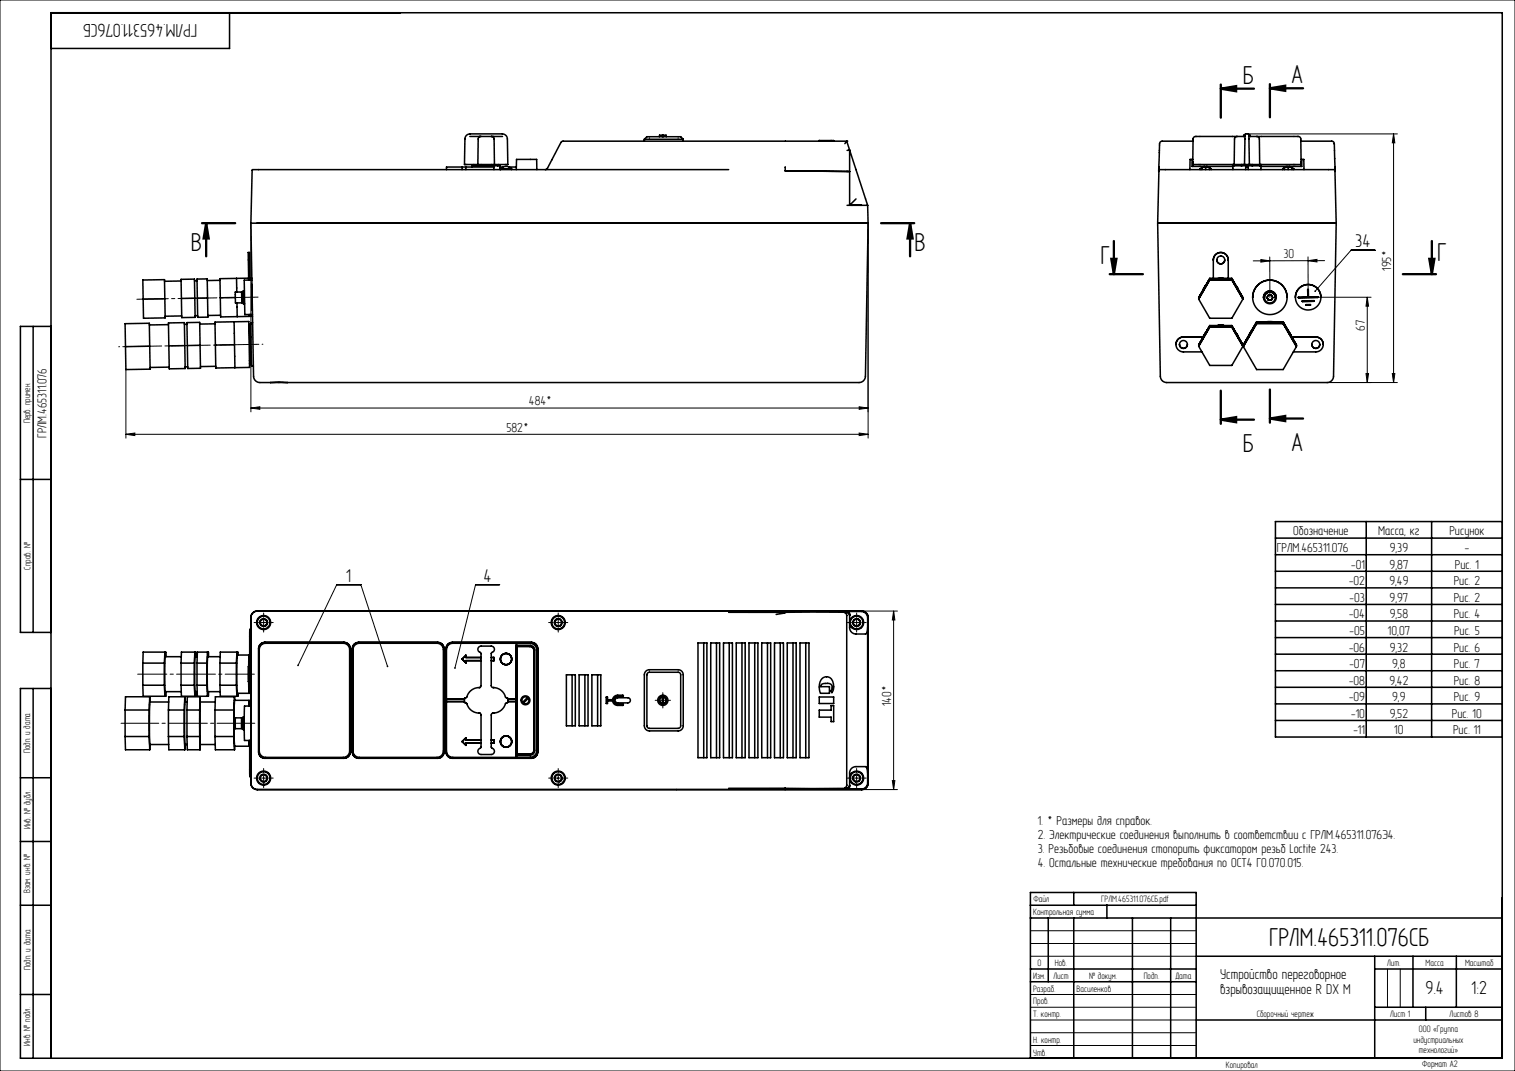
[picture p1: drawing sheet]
<svg xmlns="http://www.w3.org/2000/svg" width="594mm" height="420mm" viewBox="0 0 594 420" stroke-linecap="round" stroke-linejoin="round" font-family="sans-serif">
<path d="M478.6 34.8l6-1v2zM497.9 34.6l6-1v2zM80.8 87.5l1 6h-2zM356.8 87.5l1 6h-2zM435.7 101.5h2l-1 6zM560.4 101.5h2l-1 6zM478.6 164.6l6-1v2zM497.9 164.1l6-1v2z" fill="none" stroke="#000" stroke-width=".9" stroke-linecap="butt"/>
<g fill="none" stroke="#000" stroke-width=".39">
<path d="M0 0h594v420h-594zM489.4 52.5h58.5M546.4 52.5v97.5M546.4 52.5l.5 3.5h-1zM98.4 87.5v74M340.4 87.5v84.3M539.1 98.2h-9.4l-14 16M494.3 101.8l3.6 .5-3.5 .5zM497.8 100.8l.1 15.8M497.9 102.3h-6.5M512.8 100.7l.1 15.9h24.7M512.9 102.2l3.5-.5v1z"/>
<path d="M519.4 102.2l-21.5 .1M536.1 116.6v33.4M536.1 116.6l.5 3.5h-1zM49.4 144.9v26.9M336.9 159.5l3.5 .5-3.5 .5zM520.3 150h27.6M535.6 146.5h1l-.5 3.5zM545.9 146.5h1l-.5 3.5zM49.4 170.3l3.5-.5v1zM49.4 170.3h291M98.4 160l3.5-.5v1zM98.4 160h242"/>
<path d="M336.9 169.8l3.5 .5-3.5 .5zM195.9 229.3h-9.4l-8.1 32.7M337.9 239.6h14M350.4 239.6l.5 3.5h-1zM350.4 239.6v70M102.4 244.1h2M103.4 243.1v2M217.9 244.1h2M218.9 243.1v2M334.9 244.1h2M335.9 243.1v2M116.9 260.9l15.1-31.6h9.5l10.4 32"/>
<path d="M258.9 274.6h2M259.9 273.6v2M102.4 305.1h2M103.4 304.1v2M217.9 305.1h2M218.9 304.1v2M334.9 305.1h2M335.9 304.1v2M337.9 309.6h14M349.9 306.1h1l-.5 3.5zM404 365h65M404 370h65"/>
<path d="M404 375h65M544 380v15M549 380v15M404 400h65M404 395h65M404 390h65M404 410h65M404 405h65"/>
</g>
<g fill="none" stroke="#000" stroke-width=".6">
<path d="M90 5v14h-70M184.2 53.5h4.3M188.5 53.5l-.7 .3-.3 .7-.1 10M188.5 53.5h4.2M192.7 53.5l.7 .3 .3 .7 .2 10M192.7 53.5h4.3M252.6 54.6h15.3M252.6 54.6l1-1h13.3l1 1M252.6 54.6v.8M258.5 53.6l.1-.6h1.1v.6M260.1 53.6v-.6h1.1v.6M267.9 54.6v.8"/>
<path d="M321.2 55.4v-.3h5.7v.3M325.9 55.1v.3M332 55.4h-111.3l-.8 .5-5.3 10.2-.8 .4M332 55.4l-.7 .9M332 55.4h.1M332 55.4l1.1 3.4M333.1 58.8l-1 .2M333.1 58.8v8.5M333.1 58.9l7.1 21.6M467.8 55.4h-10.3a3.2 3.2 0 0 0-2.8 .6l-.4 11.1M485 53.5h2.7l.4-.5h-.5v.5M485 53.5l-.7 .3-.3 .7-.1 10"/>
<path d="M485 53.5h-16a1.13 1.13 0 0 0-1.2 1l-.2 10h16.3M489.7 53l.5 .5M489.7 53h.5v.5M490.2 53.5h2.6M492.8 53.5l.7 .3 .3 .7 .1 10M492.8 53.5h16a1.13 1.13 0 0 1 1.2 1l.1 10h-16.2M510 55.4h12.2l.7 .3 .3 .6 .3 10.8M175 66.5l.1-1h18.5l.1 1M181.2 65.5v1M182.6 65.5l.1 1M185.1 65.5v-.5h11v.5M185.8 64.5l.3 .5"/>
<path d="M187.4 64.5h6.5M187.4 64.5h-5.3l.2-10a2 2 0 0 1 2-2h12.6a2 2 0 0 1 2 2l.2 10h-5.2M195.4 64.5l-.3 .5M196.1 65.5h1.1M196.1 65.5v1M196.3 66.2a2.89 2.89 0 0 1 4.3 0M196.3 66.2h4.3M196.3 66.2v.3M199.6 65.5h2.8M200.6 66.2v.3M202.4 66.5l.1-4h7.9l.1 4M285.7 66.5h-186.6l-.7 21"/>
<path d="M307.9 65.5v.1M307.9 65.6v1.4M307.9 67l24.2 .2M332.1 67.2l1 .1M333.1 67.3v13.2l2.5-2.5M454.4 67v.2M454.4 66.8l.2-.3h68.6l.2 .3M454.4 66.8l-.5 20.7M454.4 65.6v1.2M454.4 65.5v.6M454.4 65.5v.1M467.4 62.5h.3"/>
<path d="M467.4 62.5h-.8l-.1 4M467.4 62.5v2.8h5M467.6 63.5h.1M467.6 63.5v1.8M470.6 66.2h.6M470.6 66.2v.3M471.2 66.5l.1-1h2.9v1M471.3 65.6l-.7 .6M471.5 65.5l1-.2 1.4 .2M472.7 65.5v1M473.1 65.3h10.3M474.2 65.6l.7 .6"/>
<path d="M474.2 66.2h.7M474.9 66.2v.3M483.4 66.5v-1.5h11v1.5M483.6 64.5l.3 .5M483.9 64.5h4M486.7 65l.1-.5 .1 .5M487.9 64.5h2M487.9 64.5l.2-11.7 .3-.3 1.2 .2 .3 11.8M488.4 66.5v-1h1v1M489.9 64.5h4M490.9 64.5v.5M491 64.5l.1 .5"/>
<path d="M494.1 64.5l-.2 .5M494.4 65.3h10.3M502.9 66.2h.7M502.9 66.2v.3M503.6 66.5v-1h2.9l.1 1M503.6 65.6l-.7 .6M503.9 65.5l.9-.2 1.5 .2M505.1 65.5v1M506.5 65.6l.7 .6M506.6 66.2h.6M507.2 66.2v.3M510.1 62.5h.3"/>
<path d="M510.1 63.5v1.8M510.4 62.5h.8l.1 4M510.4 62.5v2.8h-5M523.4 65.5v.1M523.4 65.6v1.1M523.4 66.8h.1M523.4 66.8l.5 20.7M523.4 67v.2M98.4 87.5l1 60.1a2.5 2.5 0 0 0 2.5 2.4h4.1M98.4 87.5h.1M98.4 87.5h239.5M265.4 87.5h72.5"/>
<path d="M332.1 80.5h8.1M334 80.5h3.8M337.9 87.5h2.5M340.2 80.5l.2 7M340.4 87.5l-1.1 60.1a2.5 2.5 0 0 1-2.5 2.4h-224.1M453.9 87.5h70M453.9 87.5l1 60.1a2.5 2.5 0 0 0 2.5 2.4h62.9a2.5 2.5 0 0 0 2.5-2.4l1.1-60.1M56 109.8l8.5-.1 .3 15-8.5 .1zM64.6 117.2l-8.5 .1M71 109.5h5.2l.3 15h-5.2zM71 110.2l-6.5 .1M76.4 117h-5.3"/>
<path d="M77.2 109.4h4l.3 15h-4zM77.3 110.1h-1M81.4 116.9h-4M86.3 109.9l-5 .1M92.2 114.6l2.5-.1 .1 4.3h-2.5zM92.3 116.7l-5.9 .1M92.7 109.2l.1 5.3M92.9 118.8l.1 5.4M95.3 114.8h-.6M95.4 118.5h-.6M95.8 114.1h-.5v.4l.1 4.6h.5M97.5 109.1l-11.3 .2 .3 15 11.3-.2-.1-.8"/>
<path d="M98 109.8l-.2-10.8h-.5l.2 10.8M98.7 109.1h-.7M98.8 109.8l-3 .1 .1 9.9 .1 3.6 3-.1M98.8 111.6l.2 10M470 117.2v.1M470 117.3l4.3 7.5h8.7l4.3-7.5M470 117v.1M470 116.9h.1M472.6 112.2l-.8 1.3M472.6 112.1l-.8 1.5 .8-1.5M474.3 109.2v.4h8.7M474.3 109.7v.1"/>
<path d="M474.3 109.7l8.7 .1M474.3 109.2l-4.3 7.8M474.3 109.8h8.7M474.3 109.8l-4.3 7.5M474.3 109.7l-4.3 7.5M474.3 109.4h8.7l4.3 7.5M474.3 109.2h8.7M475.7 109.2v-7.3a2.93 2.93 0 0 1 2.9-2.9 2.93 2.93 0 0 1 3 2.9v7.3M477.1 101.9a1.55 1.55 0 0 0 1.5 1.6 1.55 1.55 0 0 0 1.6-1.6M477.5 109.2h2.3M483 109.2v.4M483 109.6l4.3 7.7"/>
<path d="M483 109.8l4.3 7.5M483 109.4h-8.7l-4.3 7.6M483 109.3h-8.7l-4.3 7.5M483 109.2l4.3 7.6M484.7 112.1l.8 1.4M487.3 116.7v.4M491.1 116.6a6.8 6.8 0 0 1 6.8-6.8 6.8 6.8 0 0 1 6.7 6.8M495.4 116.6a2.5 2.5 0 0 1 2.5-2.5 2.5 2.5 0 0 1 2.5 2.5M495.4 116.6h.1M495.8 116.6a2.12 2.12 0 0 1 2.1-2.1 2.12 2.12 0 0 1 2.1 2.1M495.8 116.6v.1M497 116.3a1 1 0 0 0 .9 1.4 1 1 0 0 0 .9-1.4"/>
<path d="M497.3 117.7h1.2M497.3 117.7l-.6-1 .6-1h1.2l.5 1-.5 1M497.7 115.7l-.6 .3M498.1 115.7l.6 .3M500 116.6v.1M500.4 116.6h.1M507.9 116.6a5 5 0 0 1 5-5 5 5 0 0 1 5 5M507.9 116.6h.1M509 116.6l.2 .2M510.6 118.1l.1 .1M512.1 119.6l.1 .1M512.7 113.6h.3v2.8h3.6l.1 .2"/>
<path d="M512.7 113.6l.1 2.8M512.7 113.6h.1M512.8 116.4l-3.7 .1 .1 .3M512.8 116.4h.1M513.7 119.7v-.3l-1.5 .1v.2M513.7 119.7h-1.5M513.8 119.6l-.1 .1M515.2 118.2v-.3l-4.5 .1v.2M515.2 118.2h-4.5M515.3 118l-.1 .2M516.7 116.6l-7.5 .2M516.8 116.5l-.1 .1"/>
<path d="M517.9 116.6h.1M13 128v120M20 128h-12v120h12M49 126.9l9.5-.1 .4 18-9.5 .1zM58.7 135.8l-9.5 .1M66 126.6l6.3-.1 .3 18-6.2 .1zM66.1 127.3l-7.5 .1M71.2 123.9l-6.5 .1M72.4 135.5l-6.2 .1M73.3 126.5l5-.1 .3 18-5 .1zM73.3 127.2h-1M77.5 123.8h-1"/>
<path d="M78.4 135.4l-5 .1M84.3 126.3l13.2-.2 .4 18-13.3 .2zM84.3 127l-6 .1M86.5 123.6l-5 .1M91.8 126.2l.3 18M91.9 135.2l-7.5 .1M97.8 127.6h-.2M97.8 128.8h-.2M97.9 132.2l.1 5.8M98 138l.1 4.9h.5M98.2 123.3l.1 .8h.7M98.3 127.3h-.5l.1 4.9"/>
<path d="M98.4 132.2l.1 5.8M98.4 132.2h-.5M98.5 138l.1 5.6h.7M98.5 138h-.5M99 126.6h-.7l.1 5.6M461.1 135.1h.1M462.4 135.1a1.55 1.55 0 0 0 1.6 1.5 1.55 1.55 0 0 0 1.5-1.5M464 132.2a2.92 2.92 0 0 0-2.9 2.9 2.92 2.92 0 0 0 2.9 2.9h7.3M464 132.2a2.92 2.92 0 0 0-2.9 2.9M470 135.5l4.3-7.6 8.7 .1 4.3 7.5M470 135.8l4.3 7.5h8.7l4.3-7.5M470 135.2v.3"/>
<path d="M470 135.5v.1M470 135.4h.1M472.6 130.6l-.8 1.4 .8-1.3M472.6 130.6l-.8 1.5-7.8 .1M474.3 127.8h8.7l4.3 7.6M474.3 127.7v.3M474.3 128.3l-4.3 7.5M474.3 128l-4.3 7.8M474.3 127.7l-4.3 7.6M474.3 127.7h8.7M477.4 127.7h2.5M477.5 127.7h2.3h-2.3"/>
<path d="M483 127.7v.3h-8.7M483 128.2l-8.7 .1M483 128.2l4.3 7.6M483 127.7l4.3 7.8M484.7 130.6l.8 1.5M484.7 130.7l.8 1.3zM487.3 135.7v.1M487.3 135.5v.1M487.3 135.3h.1M487.5 135.9l5.2 9h10.4l5.2-9M487.5 135.2v.1M487.5 135.8v.1"/>
<path d="M487.5 135.6v.1M487.5 135.3v.1M490.6 129.8l-.9 1.6M492.7 126.8l-5.2 9.1M492.7 126.8l10.4 .1M492.7 126.2h10.4M492.7 126.4v.2M492.7 126.8h10.4M492.7 126.4l-5.2 9.2M492.7 126.5h10.4M492.7 126.6h10.4M492.7 126.6l-5.2 9"/>
<path d="M492.7 126.4h10.4M492.7 126.2l-5.2 9.1M496.6 126.2h2.6M503.1 126.9l5.2 9M503.1 126.4v.2M503.1 126.8v.1M503.1 126.8l5.2 9.1M503.1 126.4l5.2 9.2M503.1 126.6l5.2 9M503.1 126.2l5.2 9.1M505.2 129.8l.9 1.6M506.5 132.2h9.4"/>
<path d="M508.3 135.2v.1M508.3 135.6v.1M508.3 135.3v.1M514.3 135.1a1.55 1.55 0 0 0 1.6 1.5 1.55 1.55 0 0 0 1.5-1.5M515.9 132.2a2.92 2.92 0 0 1 2.9 2.9 2.92 2.92 0 0 1-2.9 2.9h-8.8M515.9 132.2a2.92 2.92 0 0 1 2.9 2.9M518.8 135.1h.1M66.3 144l-7.5 .1M73.6 143.8l-1 .1M84.6 143.7l-6 .1M98.1 141.3h-.3M98.1 142.6h-.3"/>
<path d="M106 150h6.7M8 188h12M500.1 211h88.9M500.1 217.5h88.9M535.7 204.5v84.5M561.3 204.5v84.5M589 204.5h-88.9v84.5h88.9M500.1 224h88.9M500.1 230.5h88.9M500.1 237h88.9M64.7 257.5l-.1-1.8-.1 4.4M65 255.7v1.8"/>
<path d="M65 255.7l-.1 1.8M65 255.7h-8.9l-.1 4.4M71.1 257.5h-6.5l-.1 7.1 .1 6.6h6.5M76.4 257.5v-1.8l-.2 4.4M76.7 255.7l.1 1.8M76.7 255.7l-.1 1.8M76.7 255.7h-5.6l-.1 4.4M77.3 257.5l-.9 .1-.1 7 .1 6.6h.9M81.4 257.5v-1.8l-.2 4.4M81.7 255.7l.1 1.8M81.7 255.7l-.1 1.8M81.7 255.7h-4.3l-.2 4.4"/>
<path d="M86.3 257.5h-4.9l-.1 7.1 .1 6.6h4.9M92.9 256.9v15M92.9 256.9h5M92.9 256.9v-1.2l-.2 4.4M93.2 255.7h-6.8l-.2 4.4M93.2 255.7v1.2M97.7 258l-.1-1.1-.1 4.6 .1-3.4 .5-.1M98.4 246.8l-.5 .2v11v-.5M98.4 256.9h-.3v1.1l-.1 11.9a1.66 1.66 0 0 0 .4 2M99.1 240.4l1.8-.8h237a2.5 2.5 0 0 1 2.5 2.5v65a2.5 2.5 0 0 1-2.5 2.5h-237a2.5 2.5 0 0 1-2.5-2.5v-65zM101.5 254.4a2.35 2.35 0 0 1 2.3-2.4h31.1a2.35 2.35 0 0 1 2.3 2.4v40.5a2.35 2.35 0 0 1-2.3 2.4M101.5 254.4v40.5a2.35 2.35 0 0 0 2.3 2.4h31.1"/>
<path d="M102.1 252.6l1.8-.7h31a2.5 2.5 0 0 1 2.5 2.5v40.5a2.5 2.5 0 0 1-2.5 2.5h-31a2.5 2.5 0 0 1-2.5-2.5v-40.5zM102.4 253l1.7-.7h30.5a2.5 2.5 0 0 1 2.5 2.5v39.7a2.5 2.5 0 0 1-2.5 2.5h-30.5a2.5 2.5 0 0 1-2.5-2.5v-39.7zM103.9 252a2.4 2.4 0 0 0-2.4 2.4M138.2 254.4a2.35 2.35 0 0 1 2.4-2.4h31a2.35 2.35 0 0 1 2.4 2.4v40.5a2.35 2.35 0 0 1-2.4 2.4M138.2 254.4v40.5a2.35 2.35 0 0 0 2.4 2.4h31M138.8 252.6l1.8-.7h31a2.5 2.5 0 0 1 2.5 2.5v40.5a2.5 2.5 0 0 1-2.5 2.5h-31a2.5 2.5 0 0 1-2.5-2.5v-40.5zM139.1 253l1.8-.7h30.4a2.5 2.5 0 0 1 2.5 2.5v39.7a2.5 2.5 0 0 1-2.5 2.5h-30.4a2.5 2.5 0 0 1-2.5-2.5v-39.7zM140.6 252a2.4 2.4 0 0 0-2.4 2.4M175 254.4a2.39 2.39 0 0 1 2.3-2.4h31.1a2.35 2.35 0 0 1 2.3 2.4v40.5a2.35 2.35 0 0 1-2.3 2.4M175 254.3v40.7M175.6 252.6l1.8-.7h31a2.5 2.5 0 0 1 2.5 2.5v40.5a2.5 2.5 0 0 1-2.5 2.5h-31a2.5 2.5 0 0 1-2.5-2.5v-40.5zM181.2 258.5l1.5 1.5"/>
<path d="M182.6 259.1l.1 .9M182.6 259.1h6M182.7 257l-1.5 1.5M182.7 257.8h5.9M188.6 257.9h-5.9v-.9l-1.5 1.5M192.6 257.8h1.1M192.6 259.1h1.1M193.6 259.1h.1M193.7 257.8v1.3M193.7 257.8l-1.1 .1M202.4 252.3h-24.9a2.5 2.5 0 0 0-2.5 2.5v39.7a2.5 2.5 0 0 0 2.5 2.5h24.9M202.4 252.3h.1"/>
<path d="M202.4 252.3v44.7M202.4 253.1h5.5a1.7 1.7 0 0 1 1.7 1.7v39.6a1.7 1.7 0 0 1-1.7 1.7h-5.5M202.5 253.4h5.3a1.75 1.75 0 0 1 1.7 1.7v39a1.75 1.75 0 0 1-1.7 1.8h-5.3M202.5 253.4v42.5M202.5 253.4l.2 .2M202.5 252.3h5.4a2.5 2.5 0 0 1 2.5 2.5v39.6a2.5 2.5 0 0 1-2.5 2.5h-5.4M202.5 252.3v.8M202.7 253.6h5.1a1.55 1.55 0 0 1 1.5 1.5v39a1.55 1.55 0 0 1-1.5 1.6h-5.1M202.7 253.6v42.1M273.7 252.1h3.5v45h-3.5zM275.9 252.1v45M278.7 252.1h3.5v45h-3.5z"/>
<path d="M280.9 252.1v45M283.7 252.1h3.5v45h-3.5zM285.7 240.1l22.2 .1M285.9 252.1v45M288.7 252.1h3.5v45h-3.5zM290.9 252.1v45M293.7 252.1h3.5v45h-3.5zM295.9 252.1v45M298.7 252.1h3.5v45h-3.5zM300.9 252.1v45M303.7 252.1h3.5v45h-3.5zM305.9 252.1v45"/>
<path d="M307.8 240.4l-3.5 .6M307.9 240.2h.1M307.9 240.1h24.2l.6 .2 .4 .8M308.7 252.1h3.5v45h-3.5zM310.9 252.1v45M313.7 252.1h3.5v45h-3.5zM315.9 252.1v45M331.3 240.4l.4 .2 .3 .8v66.5l-.3 .7-.4 .3M332.1 240.3l.8 .4 .2 .6M333.1 241.3h.1M333.1 241.3v5.1l.7 1.4 1.6 .8h4a2.4 2.4 0 0 0 .8-2.5M333.1 241.1v.2"/>
<path d="M333.1 241.1a1.06 1.06 0 0 0-1-1.3h5.6a2.5 2.5 0 0 1 2.5 2.5v64.7a2.5 2.5 0 0 1-2.5 2.5h-5.6l.7-.3 .3-.7M500.1 243.5h88.9M500.1 250h88.9M500.1 256.5h88.9M13 270v145M20 270h-12v145h581v-410h-569v410M49 278.4h9.5M49 278.4v10.4M56 268.7l.1 4.3h8.9M56 260.1h8.5M56 268.7h8.5M56 260.1v8.6"/>
<path d="M58.5 278.4v10.4M58.7 273.2l-.2 5.2M58.7 273.2l.1 2.1M58.7 273.2h-9.5l-.2 5.2M64.5 268.7l.1 4.3 .1-1.8M64.5 260.1v8.6M64.9 271.2l.1 1.8M65 271.2v1.8M66 278.4h6.3M66 278.4v10.4M66.1 275.3h-7.4l-.1 8.2 .1 8.5h7.4M71 268.7l.1 4.3h5.6"/>
<path d="M71 260.1h5.2M71 268.7h5.2M71 260.1v8.6M72.3 278.4v10.4M72.4 273.2l-.1 5.2M72.4 273.2l.1 2.1M72.4 273.2h-6.2l-.2 5.2M73.3 278.4h5M73.3 278.4v10.4M73.4 275.3l-1 .1-.1 8.1 .1 8.4 1 .1M76.2 260.1v8.6M76.2 268.7l.2 4.3v-1.8"/>
<path d="M76.6 271.2l.1 1.8M76.8 271.2l-.1 1.8M77.2 268.7l.2 4.3h4.3M77.2 260.1h4M77.2 268.7h4M77.2 260.1v8.6M78.3 278.4v10.4M78.4 273.2l-.1 5.2M78.4 273.2l.1 2.1M78.4 273.2h-5l-.1 5.2M81.2 260.1v8.6M81.2 268.7l.2 4.3v-1.8"/>
<path d="M81.6 271.2l.1 1.8M81.8 271.2l-.1 1.8M84.3 278.4h7.5M84.3 278.4v10.4M84.4 275.3h-6l-.1 8.2 .1 8.5h6M86.2 268.7l.2 4.3h6.8M86.2 260.1h6.5M86.2 268.7h6.5M86.2 260.1v8.6M91.8 278.4v10.4M91.9 274.6v18M91.9 274.6h5.8"/>
<path d="M91.9 273.2l-.1 5.2M91.9 273.2h-7.5l-.1 5.2M91.9 273.2l.1 1.4M92.7 260.1v8.6M92.7 268.7l.2 4.3v-1.1M92.9 271.9h5M93.2 271.9v1.1M97.6 276.9l.1-2.3 .1 2.3M97.7 270.8l-.1 1.1-.1-4.6 .1 3.4 .5 .1-.2 1.1v-1.1M97.9 262.8v3.1zM97.9 261.5v5.8M98 261.5h-.6l-.1 2.9 .1 2.9h.6"/>
<path d="M98.4 275.8h-.5v1.1M98.4 276.5v.4M98.4 276.9h-2.5l-.1 6.7 .1 6.8h2.5M175 274.1l.1 .1M175 275.1h7.1M175 274.1h7.1M175.1 275.1h-.1M187.9 269.6l.5-.2 .2-.5-.1-12.9a1.31 1.31 0 0 1-1.1-1.4 1.31 1.31 0 0 1 1.2-1.2h4a1.33 1.33 0 0 1 1.2 1.3 1.33 1.33 0 0 1-1.1 1.3l-.1 12.9 .2 .5 .6 .2M187.9 279.6l.5 .3 .2 .5-.1 12.8a1.33 1.33 0 0 0-1.1 1.4 1.33 1.33 0 0 0 1.2 1.3h4a1.31 1.31 0 0 0 1.2-1.3 1.31 1.31 0 0 0-1.1-1.3l-.1-12.9 .2-.5 .6-.3M187.9 269.6a5.7 5.7 0 0 0-5.2 4l-.6 .2v1.6l.9 .4a5.1 5.1 0 0 0 4.9 3.8M187.9 269.6h.1M187.9 279.6h.1"/>
<path d="M193.4 269.6a6 6 0 0 1 5.1 4l.6 .2v1.5l-.7 .4a5.4 5.4 0 0 1-5 3.9M193.4 269.6h.1M193.4 279.6h.1M199.1 274.1l3.3 .1M202.4 274.1v.1M202.4 275.1h.1M202.4 275.1h-3.3M204.9 275.4l.3 .4M206.8 273.5a1.38 1.38 0 0 0-1.8 .2 1.38 1.38 0 0 0-.1 1.7M206.8 273.5l.3 .3M206.8 273.5l-1.9 1.9M207.1 273.8a1.38 1.38 0 0 1-.1 1.8 1.38 1.38 0 0 1-1.8 .2"/>
<path d="M207.1 273.8l-1.9 2M222.1 264.6h3.5v20h-3.5zM224.3 264.6v20M227.1 264.6h3.5v20h-3.5zM229.3 264.6v20M232.1 264.6h3.5v20h-3.5zM234.3 264.6v20M237.7 273.4h.5v1h2a2 2 0 0 1 2-1.8h2l.2 .3-.2 .2h-2a1.5 1.5 0 0 0-1.5 1.5 1.5 1.5 0 0 0 1.5 1.5h2l.2 .3-.2 .2h-2a2 2 0 0 1-2-1.7h-2v1h-.5zM241.6 273.8l4.6-.2a1 1 0 0 1 1 1 1 1 0 0 1-1 1h-4a1 1 0 0 1-1-.7 1 1 0 0 1 .4-1.1zM253.2 263.2l1.4-.6h11.3a2 2 0 0 1 2 2v20a2 2 0 0 1-2 2h-11.3a2 2 0 0 1-2-2v-20zM253.9 263.9l.7-.3h11.3l.8 .5 .2 20.5-.5 .9-11.8 .1-.8-.4-.2-20.6zM259.7 273.4h.4"/>
<path d="M259.7 273.4a1.29 1.29 0 0 0-1.1 1.2 1.29 1.29 0 0 0 1.1 1.3M259.7 275.9v.1M259.7 276h.4M259.7 273.4v2.5M260.1 273.4a1.29 1.29 0 0 1 1.1 1.2 1.29 1.29 0 0 1-1.1 1.3M260.1 275.9v.1M260.1 273.4v2.5M321.2 273.3h5.7v2.6h-5.7zM321.2 278.5h4.7v-1.8h1v6.3h-1v-1.8h-4.7zM322.2 266.2a2.64 2.64 0 0 1 3-.6 2.64 2.64 0 0 1 1.6 2.5v1.9l-.6 1.6-.4-.8a1.65 1.65 0 0 0 .4-1.9 1.65 1.65 0 0 0-1.8-.9l-1.9 .2-.5 .4-.2 .7h3.4v2.6h-3.5a5.9 5.9 0 0 1 .5-5.7zM500.1 263h88.9M500.1 269.5h88.9"/>
<path d="M500.1 276h88.9M49 288.8h9.5M49 288.8l.2 5.2h9.5M58.5 288.8l.2 5.2M58.8 292l-.1 2M66 288.8h6.3M66 288.8l.2 5.2h6.2M72.3 288.8l.1 5.2M72.5 292l-.1 2M73.3 288.8h5M73.3 288.8l.1 5.2h5M78.3 288.8l.1 5.2"/>
<path d="M78.5 292l-.1 2M84.3 288.8h7.5M84.3 288.8l.1 5.2h7.5M91.8 288.8l.1 5.2M91.9 292.6h5.8M92 292.6l-.1 1.4M94.8 281.8v3.7M94.8 281.5h-2.5l-.1 2.2 .1 2.1h2.5M94.8 285.5h.5M94.8 281.8v-.3v4.3v-.3M95.4 281.8h-.6M95.8 281.1h-.4l-.1 2.4 .1 2.6h.4"/>
<path d="M97.6 290.4l.1 2.2 .1-2.2M97.9 290.4v.5M97.9 290.9v13.3v.4h.5M97.9 290.9h.5M98.4 290.4v.4M101.5 294.9a2.4 2.4 0 0 0 2.4 2.4M137.3 294.9a2.4 2.4 0 0 1-2.4 2.4M138.2 294.9a2.4 2.4 0 0 0 2.4 2.4M174 294.9a2.4 2.4 0 0 1-2.4 2.4M175 294.9a2.4 2.4 0 0 0 2.4 2.4M175 294.8v.1M175 294.9a2.35 2.35 0 0 0 2.3 2.4"/>
<path d="M177.3 297.3h31.1M181.2 290.8l1.4 1.4M181.2 290.8l1.5 1.5M182.6 291.4v.8M182.6 291.4l.1 .9M182.6 292.2l.1 .1M182.6 291.4h6M182.6 290.2h6M182.7 289.3l-.1 .9M182.7 289.3v.9M182.7 289.3l-1.5 1.5M182.7 290.2h-.1"/>
<path d="M182.7 290.2h5.9M192.6 291.4h1.1M192.6 290.2h1.1M193.6 291.4h.1M193.7 290.2v1.2M193.7 290.2h-1.1M202.5 296.1v.8M202.5 296.9l-.1 .1M202.7 295.7l-.2 .2M210.8 294.9a2.4 2.4 0 0 1-2.4 2.4M500.1 282.5h88.9M8 305h12"/>
<path d="M265.4 309.6h72.5M307.9 309.1h.1M307.9 309.1h-22.2M333.1 308l-.2 .6-.8 .4M333.1 308a1.04 1.04 0 0 1-1 1.2l-24.2-.1M333.1 308h.1M340.2 303.1a2.59 2.59 0 0 0-.8-2.5h-4l-1.6 .9-.7 1.4v5.1M8 330h12M8 355h12M404 360h185M404 355h65M411 360v25"/>
<path d="M421 350v5M421 360v55M434 355v5M444 360v55M459 360v55M404 380h65M469 375h120M539 375v40M539 380h50M554 375v20M571 375v20M8 390h12"/>
<path d="M404 385h65M469 400h120M539 395h50M559 395v5M404 415v-65h65v65"/>
<circle cx="478.6" cy="101.9" r="1.55"/>
<circle cx="497.9" cy="116.6" r="2.5"/>
<circle cx="497.9" cy="116.7" r="2.12"/>
<circle cx="497.9" cy="116.6" r="6.7"/>
<circle cx="512.9" cy="116.6" r="5"/>
<circle cx="464" cy="135.1" r="1.55"/>
<circle cx="515.9" cy="135.1" r="1.55"/>
<circle cx="103.4" cy="244.1" r="1.53"/>
<circle cx="103.4" cy="244.1" r="2.5"/>
<circle cx="103.4" cy="244.1" r="1.44"/>
<circle cx="103.4" cy="244.1" r="2.75"/>
<circle cx="198.4" cy="258.5" r="2.23"/>
<circle cx="198.4" cy="258.5" r="2.25"/>
<circle cx="198.4" cy="258.5" r="2.16"/>
<circle cx="218.9" cy="244.1" r="2.5"/>
<circle cx="218.9" cy="244.1" r="1.52"/>
<circle cx="218.9" cy="244.1" r="2.75"/>
<circle cx="218.9" cy="244.1" r="1.44"/>
<circle cx="335.9" cy="244.1" r="2.5"/>
<circle cx="335.9" cy="244.1" r="1.44"/>
<circle cx="335.9" cy="244.1" r="1.53"/>
<circle cx="335.9" cy="244.1" r="2.75"/>
<circle cx="206" cy="274.6" r="1.75"/>
<circle cx="259.9" cy="274.6" r="1.37"/>
<circle cx="259.9" cy="274.6" r="2"/>
<circle cx="198.4" cy="290.8" r="2.22"/>
<circle cx="198.4" cy="290.8" r="2.25"/>
<circle cx="198.4" cy="290.8" r="2.16"/>
<circle cx="103.4" cy="305.1" r="2.75"/>
<circle cx="103.4" cy="305.1" r="1.53"/>
<circle cx="103.4" cy="305.1" r="1.44"/>
<circle cx="103.4" cy="305.1" r="2.5"/>
<circle cx="218.9" cy="305.1" r="2.5"/>
<circle cx="218.9" cy="305.1" r="2.75"/>
<circle cx="218.9" cy="305.1" r="1.44"/>
<circle cx="218.9" cy="305.1" r="1.53"/>
<circle cx="335.9" cy="305.1" r="1.44"/>
<circle cx="335.9" cy="305.1" r="2.5"/>
<circle cx="335.9" cy="305.1" r="1.53"/>
<circle cx="335.9" cy="305.1" r="2.75"/>
</g>
<path d="M99.9 283.6h-52.4" fill="none" stroke="#000" stroke-width=".39" stroke-dasharray="15.2 1.3 1.3 1.3" stroke-dashoffset=".4"/>
<path d="M99.7 264.4h-45.7" fill="none" stroke="#000" stroke-width=".39" stroke-dasharray="15.2 1.3 1.3 1.3" stroke-dashoffset="3.8"/>
<g fill="none" stroke="#000" stroke-width=".39" stroke-dasharray="15.2 1.3 1.3 1.3">
<path d="M101.4 244.1h-1.8M103.4 242.1v-1.7M103.4 246.1v1.8M105.4 244.1h1.7M216.9 244.1h-1.8M218.9 242.1v-1.7M218.9 246.1v1.8M220.9 244.1h1.7M333.9 244.1h-1.8M335.9 242.1v-1.7M335.9 246.1v1.8M337.9 244.1h1.7"/>
<path d="M257.9 274.6h-1M259.9 272.6v-1M259.9 276.6v1M261.9 274.6h1M101.4 305.1h-1.8M103.4 303.1v-1.7M103.4 307.1v1.8M105.4 305.1h1.7M216.9 305.1h-1.8M218.9 303.1v-1.7M218.9 307.1v1.8M220.9 305.1h1.7"/>
<path d="M333.9 305.1h-1.8M335.9 303.1v-1.7M335.9 307.1v1.8M337.9 305.1h1.7"/>
</g>
<path d="M46.5 136l56.6-1" fill="none" stroke="#000" stroke-width=".39" stroke-dasharray="15.2 1.3 1.3 1.3" stroke-dashoffset="-1.6"/>
<path d="M101.2 116.5l-47.5 .9" fill="none" stroke="#000" stroke-width=".39" stroke-dasharray="15.2 1.3 1.3 1.3" stroke-dashoffset="2.9"/>
<g fill="none" stroke="#000" stroke-width=".9">
<path d="M478.6 34.8h13M478.6 33.2v13M497.9 34.6h13M497.9 33v13M79.2 87.5h13M80.8 87.5v13M345.5 87.5h13M356.8 87.5v13M436.7 94.5v13M561.4 94.5v13M435.1 107.5h13M550 107.5h13"/>
<path d="M478.6 153.2v13M497.9 152.8v13M478.6 164.6h13M497.9 164.1h13"/>
</g>
<g fill="#000">
<path d="M478.6 34.8l6-1v2zM478.6 164.6l6-1v2zM560.4 101.5h2l-1 6zM435.7 101.5h2l-1 6z"/>
<path d="M497.9 34.6l6-1v2zM497.9 164.1l6-1v2z"/>
<path d="M356.8 87.5l1 6h-2zM80.8 87.5l1 6h-2z"/>
<path d="M494.3 101.8l3.6 .5-3.5 .5zM512.9 102.2l3.5-.5v1z"/>
<path d="M515.5 113.9l-.1 .5 .3-.2-.3 .2a.33 .33 0 0 0 .5 0 .33 .33 0 0 0 0-.4 .33 .33 0 0 0-.4-.1zM116.6 260.7l.1 .5a.33 .33 0 0 0 .5-.3 .33 .33 0 0 0-.6-.2zM151.7 261.1v.4l.3 .1-.1-.3 .3 .3v-.5zM178.1 261.8l.2 .5a.33 .33 0 0 0 .4-.4 .33 .33 0 0 0-.6-.1z"/>
<path d="M545.9 146.5h1l-.5 3.5zM546.4 52.5l.5 3.5h-1zM535.6 146.5h1l-.5 3.5zM536.1 116.6l.5 3.5h-1z"/>
<path d="M98.4 160l3.5-.5v1zM336.9 159.5l3.5 .5-3.5 .5z"/>
<path d="M336.9 169.8l3.5 .5-3.5 .5zM49.4 170.3l3.5-.5v1z"/>
<path d="M350.4 239.6l.5 3.5h-1zM349.9 306.1h1l-.5 3.5z"/>
</g>
<g font-size="11">
<text x="487.3" y="32.8">Б</text>
<text x="506.4" y="32.7">А</text>
<text x="74.8" y="98.6">В</text>
<text x="358.6" y="98.6">В</text>
<text x="431.5" y="103.5">Г</text>
<text x="563.5" y="102.5">Г</text>
<text x="487.3" y="177.3">Б</text>
<text x="506.4" y="176.8">А</text>
<text x="497.6" y="371">ГРЛМ.465311.076СБ</text>
</g>
<g font-size="7.8">
<text x="77.4" y="9.5" transform="rotate(-180 77.4 9.5)">ГРЛМ.465311.076СБ</text>
<text x="531.4" y="97">34</text>
<text x="135.8" y="228.1">1</text>
<text x="189.6" y="228.1">4</text>
<text x="558.9" y="390">9.4</text>
<text x="577" y="390">1:2</text>
</g>
<g font-size="6.1">
<text x="478.4" y="383.9">Устройство переговорное</text>
<text x="478.4" y="390">взрывозащищенное R DX М</text>
</g>
<g font-size="5.5">
<text x="503.2" y="101.3">30</text>
<text x="545.4" y="106.2" transform="rotate(-90 545.4 106.2)">195*</text>
<text x="535.1" y="129.8" transform="rotate(-90 535.1 129.8)">67</text>
<text x="207.4" y="159">484*</text>
<text x="18.3" y="171.7" transform="rotate(-90 18.3 171.7)">ГРЛМ.465311.076</text>
<text x="198.6" y="169.3">582*</text>
<text x="507" y="210">Обозначение</text>
<text x="540.4" y="210">Масса, кг</text>
<text x="568.3" y="210">Рисунок</text>
<text x="500.6" y="216.5">ГРЛМ.465311.076</text>
<text x="544.9" y="216.5">9,39</text>
<text x="574.3" y="216.5">-</text>
<text x="529.8" y="223">-01</text>
<text x="544.8" y="223">9,87</text>
<text x="570.4" y="223">Рис. 1</text>
<text x="528.9" y="229.5">-02</text>
<text x="544.7" y="229.5">9,49</text>
<text x="570" y="229.5">Рис. 2</text>
<text x="529.2" y="236">-03</text>
<text x="544.8" y="236">9,97</text>
<text x="570" y="236">Рис. 2</text>
<text x="528.9" y="242.5">-04</text>
<text x="544.9" y="242.5">9,58</text>
<text x="570" y="242.5">Рис. 4</text>
<text x="529.2" y="249">-05</text>
<text x="544.1" y="249">10,07</text>
<text x="570.1" y="249">Рис. 5</text>
<text x="528.9" y="255.5">-06</text>
<text x="544.9" y="255.5">9,32</text>
<text x="570" y="255.5">Рис. 6</text>
<text x="529.1" y="262">-07</text>
<text x="545.9" y="262">9,8</text>
<text x="570.1" y="262">Рис. 7</text>
<text x="528.9" y="268.5">-08</text>
<text x="544.7" y="268.5">9,42</text>
<text x="570" y="268.5">Рис. 8</text>
<text x="528.9" y="275">-09</text>
<text x="545.9" y="275">9,9</text>
<text x="570" y="275">Рис. 9</text>
<text x="349.4" y="277" transform="rotate(-90 349.4 277)">140*</text>
<text x="529.8" y="281.5">-10</text>
<text x="544.9" y="281.5">9,52</text>
<text x="569.3" y="281.5">Рис. 10</text>
<text x="530.7" y="288">-11</text>
<text x="546.7" y="288">10</text>
<text x="569.7" y="288">Рис. 11</text>
<text x="406.9" y="323.4">1. * Размеры для справок.</text>
<text x="406.9" y="328.9">2. Электрические соединения выполнить в соответствии с ГРЛМ.465311.076Э4.</text>
<text x="406.9" y="334.4">3. Резьбовые соединения стопорить фиксатором резьб Loctite 243.</text>
<text x="406.9" y="339.9">4. Остальные технические требования по ОСТ4 ГО.070.015.</text>
</g>
<g font-size="3.9">
<text x="11.9" y="166.1" transform="rotate(-90 11.9 166.1)">Перв. примен.</text>
<text x="11.9" y="223.4" transform="rotate(-90 11.9 223.4)">Справ. №</text>
<text x="11.9" y="295.4" transform="rotate(-90 11.9 295.4)">Подп. и дата</text>
<text x="11.9" y="325.1" transform="rotate(-90 11.9 325.1)">Инв. № дубл.</text>
<text x="11.9" y="350.2" transform="rotate(-90 11.9 350.2)">Взам. инв. №</text>
<text x="405.2" y="353.9">Файл</text>
<text x="431.8" y="353.9">ГРЛМ.465311.076СБ.pdf</text>
<text x="405.1" y="358.9">Контрольная сумма</text>
<text x="11.9" y="380.4" transform="rotate(-90 11.9 380.4)">Подп. и дата</text>
<text x="405.1" y="383.9">Изм.</text>
<text x="406.7" y="378.9">0</text>
<text x="413" y="383.9">Лист</text>
<text x="413.6" y="378.9">Нов.</text>
<text x="427" y="383.9">№ докум.</text>
<text x="448.4" y="383.9">Подп.</text>
<text x="460.9" y="383.9">Дата</text>
<text x="543.9" y="378.9">Лит.</text>
<text x="558.9" y="378.9">Масса</text>
<text x="574.4" y="378.9">Масштаб</text>
<text x="405.1" y="388.9">Разраб.</text>
<text x="422.1" y="388.9">Василенков</text>
<text x="405.1" y="393.9">Пров.</text>
<text x="405.1" y="398.9">Т. контр.</text>
<text x="492.7" y="398.9">Сборочный чертеж</text>
<text x="545" y="398.9">Лист 1</text>
<text x="568.3" y="398.9">Листов 8</text>
<text x="556.3" y="404.7">ООО «Группа</text>
<text x="11.9" y="410.1" transform="rotate(-90 11.9 410.1)">Инв. № подл.</text>
<text x="405.1" y="413.9">Утв.</text>
<text x="405.1" y="408.9">Н. контр.</text>
<text x="554.2" y="408.9">индустриальных</text>
<text x="556.2" y="413.1">технологий»</text>
<text x="480.7" y="418.6">Копировал</text>
<text x="557.6" y="418.4">Формат A2</text>
</g>
</svg>
